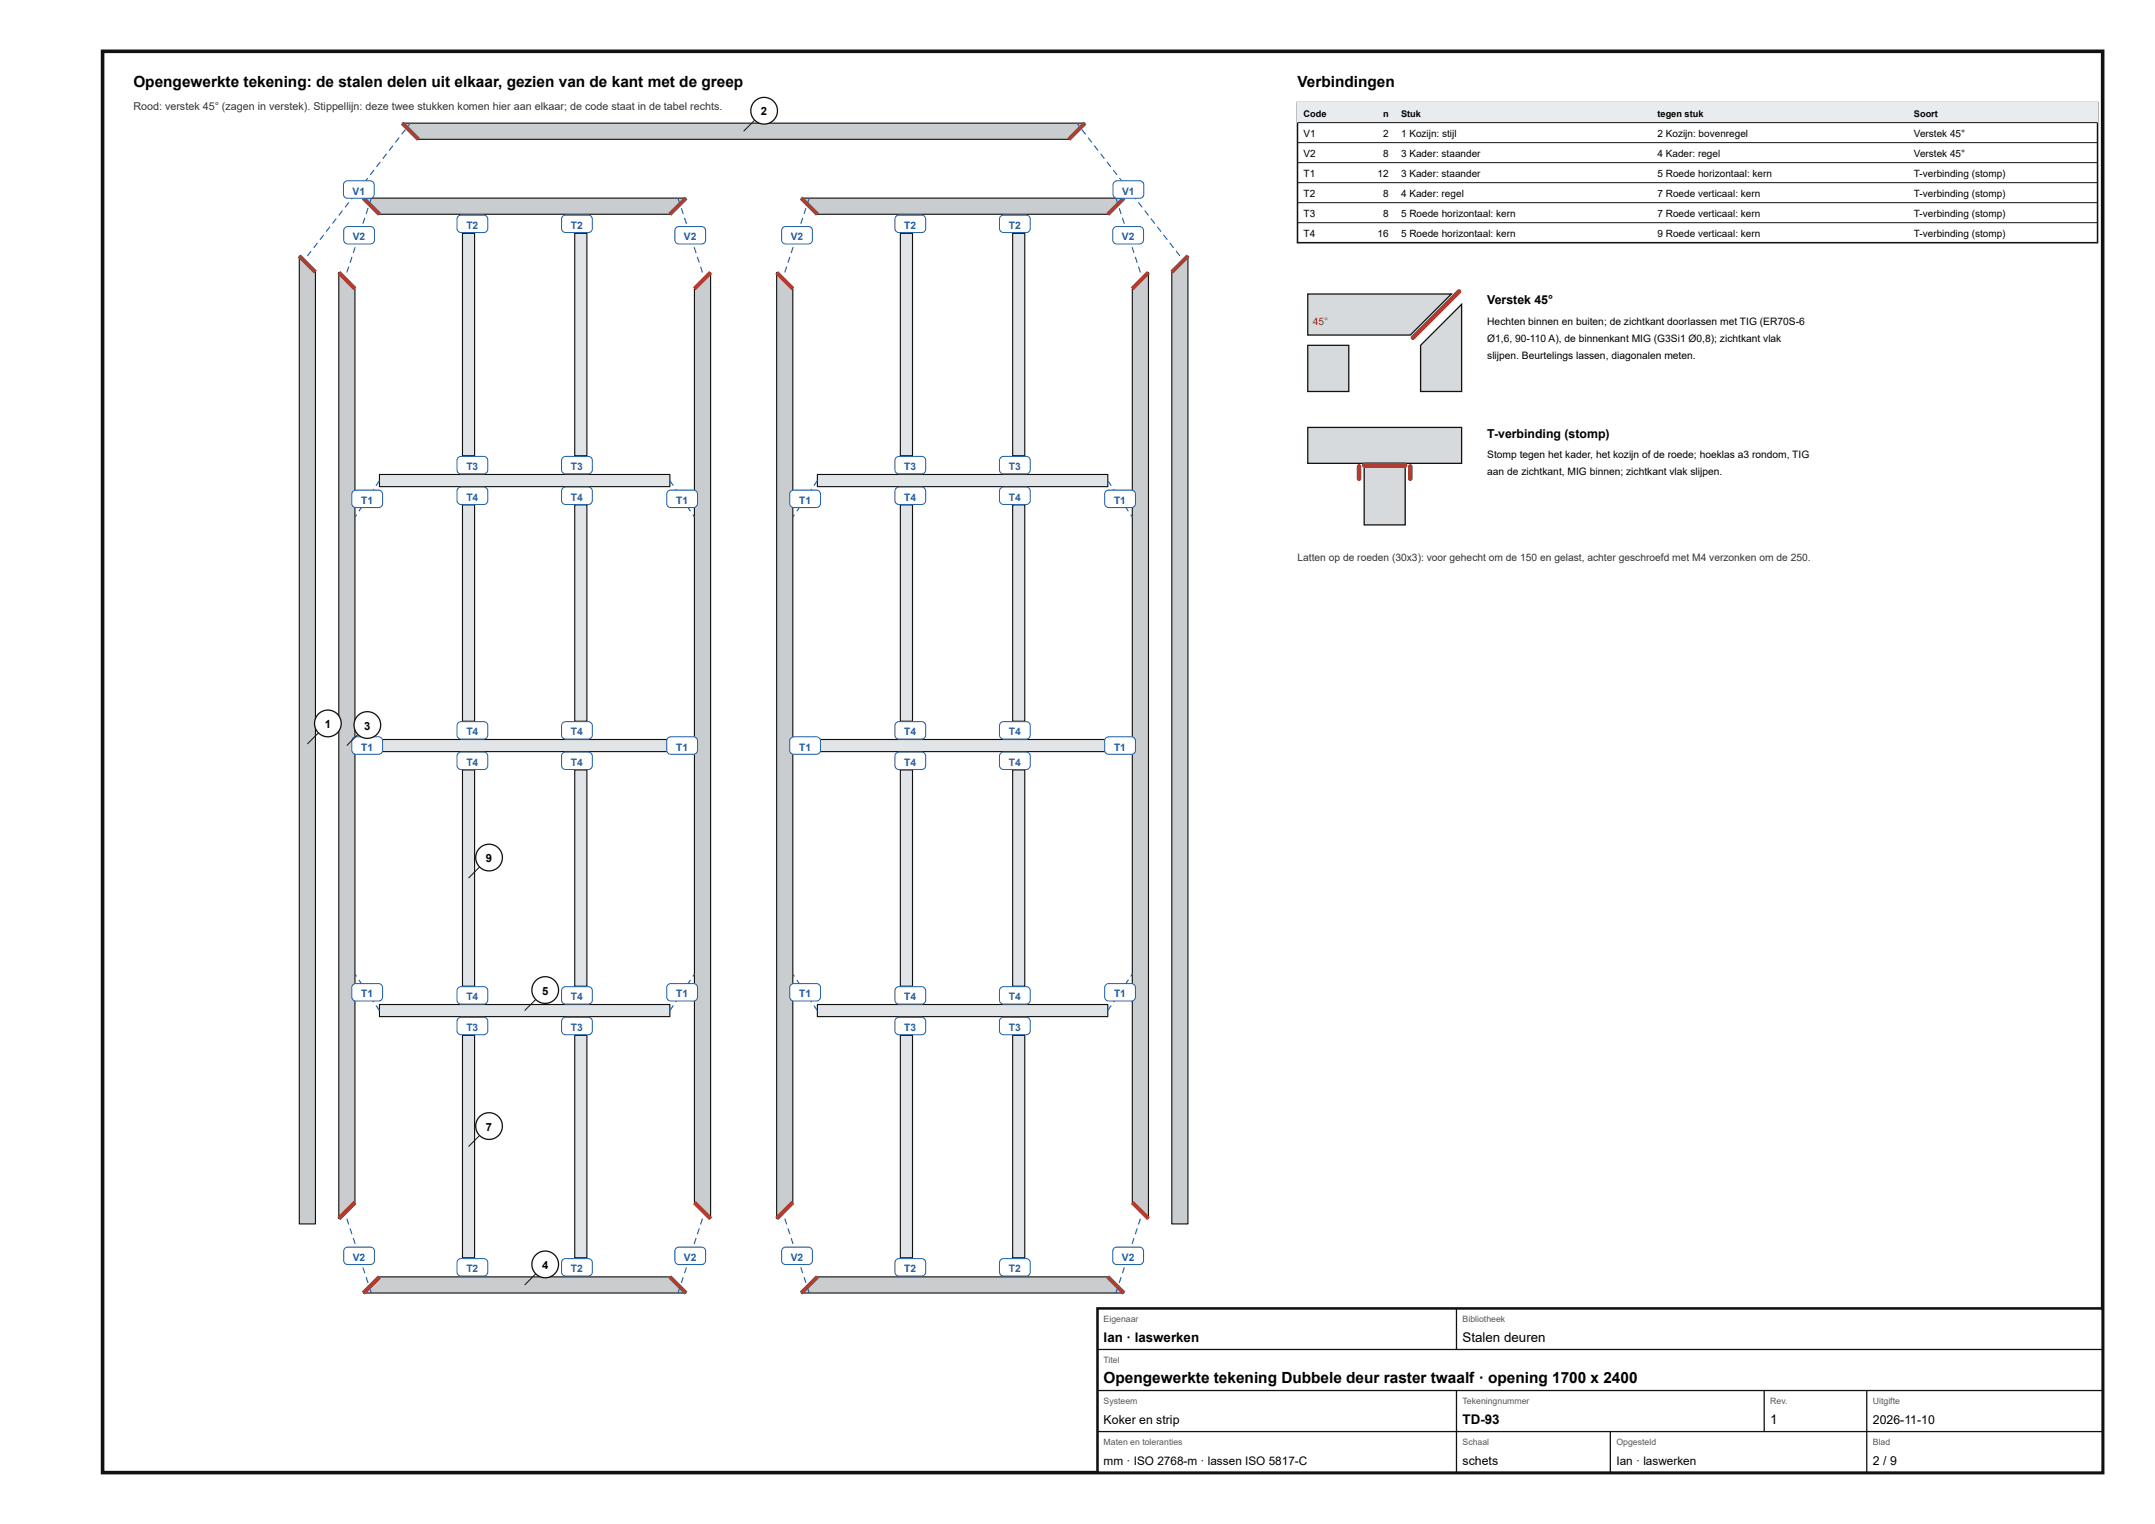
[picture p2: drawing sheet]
<svg xmlns="http://www.w3.org/2000/svg" width="420mm" height="297mm" viewBox="0 0 420 297" stroke-linecap="round" stroke-linejoin="round" font-family="sans-serif">
<path d="M20 10h390v277h-390z" fill="none" stroke="#111" stroke-width=".7" stroke-linecap="butt"/>
<path d="M58.4 49.9l3.1 3.1v185.5h-3.1z" fill="#c9cdd0"/>
<path d="M58.4 49.9l3.1 3.1v185.5h-3.1z" fill="none" stroke="#111" stroke-width=".22"/>
<path d="M58.4 49.9l3.1 3.1" fill="none" stroke="#c0392b" stroke-width=".8" stroke-linecap="butt"/>
<path d="M231.6 49.9v188.6h-3.1v-185.5z" fill="#c9cdd0"/>
<path d="M231.6 49.9v188.6h-3.1v-185.5z" fill="none" stroke="#111" stroke-width=".22"/>
<path d="M231.6 49.9l-3.1 3.1" fill="none" stroke="#c0392b" stroke-width=".8" stroke-linecap="butt"/>
<path d="M78.4 24h133.2l-3.2 3.2h-126.8z" fill="#c9cdd0"/>
<path d="M78.4 24h133.2l-3.2 3.2h-126.8z" fill="none" stroke="#111" stroke-width=".22"/>
<path d="M78.4 24l3.2 3.2M211.6 24l-3.2 3.2" fill="none" stroke="#c0392b" stroke-width=".8" stroke-linecap="butt"/>
<path d="M66.1 53.1l3.1 3.2v178l-3.1 3.2z" fill="#c9cdd0"/>
<path d="M66.1 53.1l3.1 3.2v178l-3.1 3.2z" fill="none" stroke="#111" stroke-width=".22"/>
<path d="M66.1 53.1l3.1 3.2M69.2 234.3l-3.1 3.2" fill="none" stroke="#c0392b" stroke-width=".8" stroke-linecap="butt"/>
<path d="M138.6 53.1v184.4l-3.2-3.2v-178z" fill="#c9cdd0"/>
<path d="M138.6 53.1v184.4l-3.2-3.2v-178z" fill="none" stroke="#111" stroke-width=".22"/>
<path d="M138.6 53.1l-3.2 3.2M135.4 234.3l3.2 3.2" fill="none" stroke="#c0392b" stroke-width=".8" stroke-linecap="butt"/>
<path d="M70.8 252l3.2-3.2h56.6l3.2 3.2z" fill="#c9cdd0"/>
<path d="M70.8 252l3.2-3.2h56.6l3.2 3.2z" fill="none" stroke="#111" stroke-width=".22"/>
<path d="M74 248.8l-3.2 3.2M130.6 248.8l3.2 3.2" fill="none" stroke="#c0392b" stroke-width=".8" stroke-linecap="butt"/>
<path d="M70.8 38.6h63l-3.2 3.2h-56.6z" fill="#c9cdd0"/>
<path d="M70.8 38.6h63l-3.2 3.2h-56.6z" fill="none" stroke="#111" stroke-width=".22"/>
<path d="M70.8 38.6l3.2 3.2M133.8 38.6l-3.2 3.2" fill="none" stroke="#c0392b" stroke-width=".8" stroke-linecap="butt"/>
<path d="M74 195.8h56.6v2.3h-56.6z" fill="#e2e5e7"/>
<path d="M74 195.8h56.6v2.3h-56.6z" fill="none" stroke="#111" stroke-width=".22"/>
<path d="M74 144.1h56.6v2.4h-56.6z" fill="#e2e5e7"/>
<path d="M74 144.1h56.6v2.4h-56.6z" fill="none" stroke="#111" stroke-width=".22"/>
<path d="M74 92.5h56.6v2.3h-56.6z" fill="#e2e5e7"/>
<path d="M74 92.5h56.6v2.3h-56.6z" fill="none" stroke="#111" stroke-width=".22"/>
<path d="M90.2 201.8h2.3v43.3h-2.3z" fill="#e2e5e7"/>
<path d="M90.2 201.8h2.3v43.3h-2.3z" fill="none" stroke="#111" stroke-width=".22"/>
<path d="M112.1 201.8h2.3v43.3h-2.3z" fill="#e2e5e7"/>
<path d="M112.1 201.8h2.3v43.3h-2.3z" fill="none" stroke="#111" stroke-width=".22"/>
<path d="M90.2 150h2.3v42.2h-2.3z" fill="#e2e5e7"/>
<path d="M90.2 150h2.3v42.2h-2.3z" fill="none" stroke="#111" stroke-width=".22"/>
<path d="M112.1 150h2.3v42.2h-2.3z" fill="#e2e5e7"/>
<path d="M112.1 150h2.3v42.2h-2.3z" fill="none" stroke="#111" stroke-width=".22"/>
<path d="M90.2 98.4h2.3v42.2h-2.3z" fill="#e2e5e7"/>
<path d="M90.2 98.4h2.3v42.2h-2.3z" fill="none" stroke="#111" stroke-width=".22"/>
<path d="M112.1 98.4h2.3v42.2h-2.3z" fill="#e2e5e7"/>
<path d="M112.1 98.4h2.3v42.2h-2.3z" fill="none" stroke="#111" stroke-width=".22"/>
<path d="M90.2 45.5h2.3v43.3h-2.3z" fill="#e2e5e7"/>
<path d="M90.2 45.5h2.3v43.3h-2.3z" fill="none" stroke="#111" stroke-width=".22"/>
<path d="M112.1 45.5h2.3v43.3h-2.3z" fill="#e2e5e7"/>
<path d="M112.1 45.5h2.3v43.3h-2.3z" fill="none" stroke="#111" stroke-width=".22"/>
<path d="M151.4 53.1l3.2 3.2v178l-3.2 3.2z" fill="#c9cdd0"/>
<path d="M151.4 53.1l3.2 3.2v178l-3.2 3.2z" fill="none" stroke="#111" stroke-width=".22"/>
<path d="M151.4 53.1l3.2 3.2M154.6 234.3l-3.2 3.2" fill="none" stroke="#c0392b" stroke-width=".8" stroke-linecap="butt"/>
<path d="M223.9 53.1v184.4l-3.1-3.2v-178z" fill="#c9cdd0"/>
<path d="M223.9 53.1v184.4l-3.1-3.2v-178z" fill="none" stroke="#111" stroke-width=".22"/>
<path d="M223.9 53.1l-3.1 3.2M220.8 234.3l3.1 3.2" fill="none" stroke="#c0392b" stroke-width=".8" stroke-linecap="butt"/>
<path d="M156.2 252l3.2-3.2h56.6l3.2 3.2z" fill="#c9cdd0"/>
<path d="M156.2 252l3.2-3.2h56.6l3.2 3.2z" fill="none" stroke="#111" stroke-width=".22"/>
<path d="M159.4 248.8l-3.2 3.2M216 248.8l3.2 3.2" fill="none" stroke="#c0392b" stroke-width=".8" stroke-linecap="butt"/>
<path d="M156.2 38.6h63l-3.2 3.2h-56.6z" fill="#c9cdd0"/>
<path d="M156.2 38.6h63l-3.2 3.2h-56.6z" fill="none" stroke="#111" stroke-width=".22"/>
<path d="M156.2 38.6l3.2 3.2M219.2 38.6l-3.2 3.2" fill="none" stroke="#c0392b" stroke-width=".8" stroke-linecap="butt"/>
<path d="M159.4 195.8h56.6v2.3h-56.6z" fill="#e2e5e7"/>
<path d="M159.4 195.8h56.6v2.3h-56.6z" fill="none" stroke="#111" stroke-width=".22"/>
<path d="M159.4 144.1h56.6v2.4h-56.6z" fill="#e2e5e7"/>
<path d="M159.4 144.1h56.6v2.4h-56.6z" fill="none" stroke="#111" stroke-width=".22"/>
<path d="M159.4 92.5h56.6v2.3h-56.6z" fill="#e2e5e7"/>
<path d="M159.4 92.5h56.6v2.3h-56.6z" fill="none" stroke="#111" stroke-width=".22"/>
<path d="M175.6 201.8h2.3v43.3h-2.3z" fill="#e2e5e7"/>
<path d="M175.6 201.8h2.3v43.3h-2.3z" fill="none" stroke="#111" stroke-width=".22"/>
<path d="M197.5 201.8h2.3v43.3h-2.3z" fill="#e2e5e7"/>
<path d="M197.5 201.8h2.3v43.3h-2.3z" fill="none" stroke="#111" stroke-width=".22"/>
<path d="M175.6 150h2.3v42.2h-2.3z" fill="#e2e5e7"/>
<path d="M175.6 150h2.3v42.2h-2.3z" fill="none" stroke="#111" stroke-width=".22"/>
<path d="M197.5 150h2.3v42.2h-2.3z" fill="#e2e5e7"/>
<path d="M197.5 150h2.3v42.2h-2.3z" fill="none" stroke="#111" stroke-width=".22"/>
<path d="M175.6 98.4h2.3v42.2h-2.3z" fill="#e2e5e7"/>
<path d="M175.6 98.4h2.3v42.2h-2.3z" fill="none" stroke="#111" stroke-width=".22"/>
<path d="M197.5 98.4h2.3v42.2h-2.3z" fill="#e2e5e7"/>
<path d="M197.5 98.4h2.3v42.2h-2.3z" fill="none" stroke="#111" stroke-width=".22"/>
<path d="M175.6 45.5h2.3v43.3h-2.3z" fill="#e2e5e7"/>
<path d="M175.6 45.5h2.3v43.3h-2.3z" fill="none" stroke="#111" stroke-width=".22"/>
<path d="M197.5 45.5h2.3v43.3h-2.3z" fill="#e2e5e7"/>
<path d="M197.5 45.5h2.3v43.3h-2.3z" fill="none" stroke="#111" stroke-width=".22"/>
<path d="M60.6 48.9l.2 .1-.8 .9-.2-.1zM61.8 47.3l.2 .1-.8 1-.1-.2zM63 45.7l.2 .1-.7 1-.2-.1zM64.3 44.1l.1 .2-.7 .9-.2-.1zM65.5 42.5l.2 .2-.8 .9-.2-.1zM66.7 41l.2 .1-.8 .9-.1-.1zM67.9 39.4l.2 .1-.7 1-.2-.2zM69.2 37.8l.1 .1-.7 1-.2-.1zM70.4 36.2l.2 .2-.8 .9-.1-.1zM71.6 34.6l.2 .2-.7 .9-.2-.1zM72.8 33.1l.2 .1-.7 .9-.2-.1zM74.1 31.5l.1 .1-.7 1-.2-.2zM75.3 29.9l.2 .1-.8 1-.1-.1zM76.5 28.3l.2 .2-.7 .9-.2-.1zM77.7 26.7l.2 .2-.7 .9-.2-.1zM79 25.2l.1 .1-.7 .9-.2-.1zM79.9 23.9l.2 .2-.5 .6-.1-.2z" fill="#1f5fa8"/>
<path d="M67.2 35.5l.6-.3h4.4a.8 .8 0 0 1 .8 .8v1.8a.8 .8 0 0 1-.8 .8h-4.4a.8 .8 0 0 1-.8-.8v-1.9z" fill="#fff"/>
<path d="M67.2 35.5l.6-.3h4.4a.8 .8 0 0 1 .8 .8v1.8a.8 .8 0 0 1-.8 .8h-4.4a.8 .8 0 0 1-.8-.8v-1.9z" fill="none" stroke="#1f5fa8" stroke-width=".2"/>
<path d="M229.2 49l.2-.1 .8 .9-.2 .1zM228 47.4l.2-.1 .7 .9-.1 .2zM226.8 45.8l.2-.1 .7 1-.2 .1zM225.6 44.3l.1-.2 .8 1-.2 .1zM224.3 42.7l.2-.2 .7 1-.1 .1zM223.1 41.1l.2-.1 .7 .9-.2 .1zM221.9 39.5l.2-.1 .7 .9-.2 .2zM220.7 37.9l.1-.1 .8 1-.2 .1zM219.4 36.4l.2-.2 .7 1-.1 .1zM218.2 34.8l.2-.2 .7 1-.2 .1zM217 33.2l.2-.1 .7 .9-.2 .1zM215.8 31.6l.1-.1 .8 .9-.2 .2zM214.5 30l.2-.1 .7 1-.1 .1zM213.3 28.5l.2-.2 .7 1-.2 .1zM212.1 26.9l.1-.2 .8 1-.2 .1zM210.8 25.3l.2-.1 .8 .9-.2 .1zM209.9 24.1l.2-.2 .4 .6-.1 .2z" fill="#1f5fa8"/>
<path d="M217.3 35.5l.5-.3h4.4a.8 .8 0 0 1 .8 .8v1.8a.8 .8 0 0 1-.8 .8h-4.4a.8 .8 0 0 1-.8-.8v-1.9z" fill="#fff"/>
<path d="M217.3 35.5l.5-.3h4.4a.8 .8 0 0 1 .8 .8v1.8a.8 .8 0 0 1-.8 .8h-4.4a.8 .8 0 0 1-.8-.8v-1.9z" fill="none" stroke="#1f5fa8" stroke-width=".2"/>
<path d="M67.5 237.5h.2l.4 1.1-.2 .1zM68.2 239.4h.2l.3 1.1-.2 .1zM68.8 241.3h.2l.4 1.1-.2 .1zM69.4 243.2h.2l.4 1.1-.2 .1zM70 245.1h.2l.4 1.1-.2 .1zM70.7 247h.2l.3 1.1-.2 .1zM71.3 248.9h.2l.4 1.1-.2 .1zM71.9 250.8h.2l.4 1.1-.2 .1z" fill="#1f5fa8"/>
<path d="M67.3 243.3l.5-.3h4.4a.8 .8 0 0 1 .8 .8v1.8a.8 .8 0 0 1-.8 .8h-4.4a.8 .8 0 0 1-.8-.8v-1.9z" fill="#fff"/>
<path d="M67.3 243.3l.5-.3h4.4a.8 .8 0 0 1 .8 .8v1.8a.8 .8 0 0 1-.8 .8h-4.4a.8 .8 0 0 1-.8-.8v-1.9z" fill="none" stroke="#1f5fa8" stroke-width=".2"/>
<path d="M67.9 51.9l.2 .1-.4 1.1h-.2zM68.5 50l.2 .1-.3 1.1h-.2zM69.2 48.1l.2 .1-.4 1.1h-.2zM69.8 46.2l.2 .1-.4 1.1h-.2zM70.4 44.3l.2 .1-.4 1.1h-.2zM71 42.4l.2 .1-.3 1.1h-.2zM71.7 40.5l.2 .1-.4 1.1h-.2zM72.3 38.6l.2 .1-.4 1.1h-.2z" fill="#1f5fa8"/>
<path d="M67.3 44.4l.5-.2h4.4a.8 .8 0 0 1 .8 .8v1.8a.8 .8 0 0 1-.8 .8h-4.4a.8 .8 0 0 1-.8-.8v-2z" fill="#fff"/>
<path d="M67.3 44.4l.5-.2h4.4a.8 .8 0 0 1 .8 .8v1.8a.8 .8 0 0 1-.8 .8h-4.4a.8 .8 0 0 1-.8-.8v-2z" fill="none" stroke="#1f5fa8" stroke-width=".2"/>
<path d="M136.9 237.5h.2l-.4 1.2-.2-.1zM136.2 239.4h.3l-.4 1.2-.2-.1zM135.6 241.3h.2l-.3 1.2-.3-.1zM135 243.2h.2l-.4 1.2-.2-.1zM134.4 245.1h.2l-.4 1.2-.2-.1zM133.7 247h.3l-.4 1.2-.2-.1zM133.1 248.9h.2l-.3 1.2-.3-.1zM132.5 250.8h.2l-.4 1.2-.2-.1z" fill="#1f5fa8"/>
<path d="M131.8 243.3l.6-.3h4.4a.8 .8 0 0 1 .8 .8v1.8a.8 .8 0 0 1-.8 .8h-4.4a.8 .8 0 0 1-.8-.8v-1.9z" fill="#fff"/>
<path d="M131.8 243.3l.6-.3h4.4a.8 .8 0 0 1 .8 .8v1.8a.8 .8 0 0 1-.8 .8h-4.4a.8 .8 0 0 1-.8-.8v-1.9z" fill="none" stroke="#1f5fa8" stroke-width=".2"/>
<path d="M136.5 52l.2-.1 .4 1.2h-.2zM135.9 50.1l.2-.1 .4 1.2h-.3zM135.2 48.2l.3-.1 .3 1.2h-.2zM134.6 46.3l.2-.1 .4 1.2h-.2zM134 44.4l.2-.1 .4 1.2h-.2zM133.4 42.5l.2-.1 .4 1.2h-.3zM132.7 40.6l.2-.1 .4 1.2h-.2zM132.1 38.7l.2-.1 .4 1.2h-.2z" fill="#1f5fa8"/>
<path d="M131.8 44.4l.6-.2h4.4a.8 .8 0 0 1 .8 .8v1.8a.8 .8 0 0 1-.8 .8h-4.4a.8 .8 0 0 1-.8-.8v-2z" fill="#fff"/>
<path d="M131.8 44.4l.6-.2h4.4a.8 .8 0 0 1 .8 .8v1.8a.8 .8 0 0 1-.8 .8h-4.4a.8 .8 0 0 1-.8-.8v-2z" fill="none" stroke="#1f5fa8" stroke-width=".2"/>
<path d="M73.2 196l.2-.1 .7 1-.2 .1zM72.1 194.4l.2-.2 .7 1-.2 .1zM71 192.7l.2-.1 .7 1-.2 .1zM69.9 191l.2-.1 .6 1-.1 .1zM69.1 189.9l.2-.1 .3 .4-.2 .2z" fill="#1f5fa8"/>
<path d="M68.8 191.9l.6-.2h4.4a.8 .8 0 0 1 .8 .8v1.8a.8 .8 0 0 1-.8 .8h-4.4a.8 .8 0 0 1-.8-.8v-2z" fill="#fff"/>
<path d="M68.8 191.9l.6-.2h4.4a.8 .8 0 0 1 .8 .8v1.8a.8 .8 0 0 1-.8 .8h-4.4a.8 .8 0 0 1-.8-.8v-2z" fill="none" stroke="#1f5fa8" stroke-width=".2"/>
<path d="M131.2 195.9l.2 .1-.7 1-.2-.1zM132.3 194.2l.2 .2-.7 1-.2-.2zM133.4 192.6l.2 .1-.7 1-.1-.1zM134.5 190.9l.2 .1-.6 1-.2-.1zM135.3 189.8l.2 .1-.3 .5-.2-.1z" fill="#1f5fa8"/>
<path d="M130.2 191.9l.6-.2h4.4a.8 .8 0 0 1 .8 .8v1.8a.8 .8 0 0 1-.8 .8h-4.4a.8 .8 0 0 1-.8-.8v-2z" fill="#fff"/>
<path d="M130.2 191.9l.6-.2h4.4a.8 .8 0 0 1 .8 .8v1.8a.8 .8 0 0 1-.8 .8h-4.4a.8 .8 0 0 1-.8-.8v-2z" fill="none" stroke="#1f5fa8" stroke-width=".2"/>
<path d="M72.8 145.2h1.2v.2h-1.2zM70.8 145.2h1.2v.2h-1.2zM69.2 145.2h.8v.2h-.8z" fill="#1f5fa8"/>
<path d="M68.8 143.8l.6-.2h4.4a.8 .8 0 0 1 .8 .8v1.8a.8 .8 0 0 1-.8 .8h-4.4a.8 .8 0 0 1-.8-.8v-2z" fill="#fff"/>
<path d="M68.8 143.8l.6-.2h4.4a.8 .8 0 0 1 .8 .8v1.8a.8 .8 0 0 1-.8 .8h-4.4a.8 .8 0 0 1-.8-.8v-2z" fill="none" stroke="#1f5fa8" stroke-width=".2"/>
<path d="M130.6 145.2h1.2v.2h-1.2zM132.6 145.2h1.2v.2h-1.2zM134.6 145.2h.8v.2h-.8z" fill="#1f5fa8"/>
<path d="M130.2 143.8l.6-.2h4.4a.8 .8 0 0 1 .8 .8v1.8a.8 .8 0 0 1-.8 .8h-4.4a.8 .8 0 0 1-.8-.8v-2z" fill="#fff"/>
<path d="M130.2 143.8l.6-.2h4.4a.8 .8 0 0 1 .8 .8v1.8a.8 .8 0 0 1-.8 .8h-4.4a.8 .8 0 0 1-.8-.8v-2z" fill="none" stroke="#1f5fa8" stroke-width=".2"/>
<path d="M73.9 93.6l.2 .1-.7 1-.2-.1zM72.8 95.3l.2 .1-.7 1-.2-.1zM71.7 96.9l.2 .1-.7 1-.2-.1zM70.6 98.6l.1 .1-.6 1-.2-.1zM69.4 100.2l.2 .2-.3 .4-.2-.1z" fill="#1f5fa8"/>
<path d="M68.8 95.8l.6-.3h4.4a.8 .8 0 0 1 .8 .8v1.8a.8 .8 0 0 1-.8 .8h-4.4a.8 .8 0 0 1-.8-.8v-1.9z" fill="#fff"/>
<path d="M68.8 95.8l.6-.3h4.4a.8 .8 0 0 1 .8 .8v1.8a.8 .8 0 0 1-.8 .8h-4.4a.8 .8 0 0 1-.8-.8v-1.9z" fill="none" stroke="#1f5fa8" stroke-width=".2"/>
<path d="M130.5 93.7l.2-.1 .7 1-.2 .1zM131.6 95.4l.2-.1 .7 1-.2 .1zM132.8 97l.1-.1 .7 1-.2 .1zM133.9 98.7l.2-.1 .6 1-.2 .1zM135 100.4l.2-.2 .3 .5-.2 .1z" fill="#1f5fa8"/>
<path d="M130.2 95.8l.6-.3h4.4a.8 .8 0 0 1 .8 .8v1.8a.8 .8 0 0 1-.8 .8h-4.4a.8 .8 0 0 1-.8-.8v-1.9z" fill="#fff"/>
<path d="M130.2 95.8l.6-.3h4.4a.8 .8 0 0 1 .8 .8v1.8a.8 .8 0 0 1-.8 .8h-4.4a.8 .8 0 0 1-.8-.8v-1.9z" fill="none" stroke="#1f5fa8" stroke-width=".2"/>
<path d="M91.3 245.2l.2-.1 .4 1.1-.2 .1zM92 247l.2-.1 .5 1.2h-.2zM92.8 248.9l.2-.1z" fill="#1f5fa8"/>
<path d="M89.3 245.5l.6-.2h4.4a.8 .8 0 0 1 .8 .8v1.8a.8 .8 0 0 1-.8 .8h-4.4a.8 .8 0 0 1-.8-.8v-2z" fill="#fff"/>
<path d="M89.3 245.5l.6-.2h4.4a.8 .8 0 0 1 .8 .8v1.8a.8 .8 0 0 1-.8 .8h-4.4a.8 .8 0 0 1-.8-.8v-2z" fill="none" stroke="#1f5fa8" stroke-width=".2"/>
<path d="M91.7 200.6l.2 .1-.4 1.1-.2-.1zM92.5 198.8l.2 .1-.5 1.1-.2-.1z" fill="#1f5fa8"/>
<path d="M89.3 198.5l.6-.2h4.4a.8 .8 0 0 1 .8 .8v1.8a.8 .8 0 0 1-.8 .8h-4.4a.8 .8 0 0 1-.8-.8v-2z" fill="#fff"/>
<path d="M89.3 198.5l.6-.2h4.4a.8 .8 0 0 1 .8 .8v1.8a.8 .8 0 0 1-.8 .8h-4.4a.8 .8 0 0 1-.8-.8v-2z" fill="none" stroke="#1f5fa8" stroke-width=".2"/>
<path d="M113.2 245.1l.2 .1-.5 1.1-.2-.1zM112.4 246.9l.2 .1-.4 1.1-.3-.1zM111.6 248.8l.2 .1z" fill="#1f5fa8"/>
<path d="M109.7 245.5l.6-.2h4.4a.8 .8 0 0 1 .8 .8v1.8a.8 .8 0 0 1-.8 .8h-4.4a.8 .8 0 0 1-.8-.8v-2z" fill="#fff"/>
<path d="M109.7 245.5l.6-.2h4.4a.8 .8 0 0 1 .8 .8v1.8a.8 .8 0 0 1-.8 .8h-4.4a.8 .8 0 0 1-.8-.8v-2z" fill="none" stroke="#1f5fa8" stroke-width=".2"/>
<path d="M112.7 200.7l.2-.1 .5 1.1-.2 .1zM111.9 198.9l.2-.1 .5 1.1-.2 .1z" fill="#1f5fa8"/>
<path d="M109.7 198.5l.6-.2h4.4a.8 .8 0 0 1 .8 .8v1.8a.8 .8 0 0 1-.8 .8h-4.4a.8 .8 0 0 1-.8-.8v-2z" fill="#fff"/>
<path d="M109.7 198.5l.6-.2h4.4a.8 .8 0 0 1 .8 .8v1.8a.8 .8 0 0 1-.8 .8h-4.4a.8 .8 0 0 1-.8-.8v-2z" fill="none" stroke="#1f5fa8" stroke-width=".2"/>
<path d="M91.3 192.3l.2-.1 .4 1.1-.2 .1zM92 194.1l.2-.1 .5 1.1-.2 .1z" fill="#1f5fa8"/>
<path d="M89.3 192.5l.6-.2h4.4a.8 .8 0 0 1 .8 .8v1.8a.8 .8 0 0 1-.8 .8h-4.4a.8 .8 0 0 1-.8-.8v-2z" fill="#fff"/>
<path d="M89.3 192.5l.6-.2h4.4a.8 .8 0 0 1 .8 .8v1.8a.8 .8 0 0 1-.8 .8h-4.4a.8 .8 0 0 1-.8-.8v-2z" fill="none" stroke="#1f5fa8" stroke-width=".2"/>
<path d="M91.7 148.9l.2 .1-.4 1.1-.2-.1zM92.5 147.1h.2l-.5 1.2-.2-.1z" fill="#1f5fa8"/>
<path d="M89.3 146.8l.6-.2h4.4a.8 .8 0 0 1 .8 .8v1.8a.8 .8 0 0 1-.8 .8h-4.4a.8 .8 0 0 1-.8-.8v-2z" fill="#fff"/>
<path d="M89.3 146.8l.6-.2h4.4a.8 .8 0 0 1 .8 .8v1.8a.8 .8 0 0 1-.8 .8h-4.4a.8 .8 0 0 1-.8-.8v-2z" fill="none" stroke="#1f5fa8" stroke-width=".2"/>
<path d="M113.2 192.2l.2 .1-.5 1.1-.2-.1zM112.4 194l.2 .1-.5 1.1-.2-.1z" fill="#1f5fa8"/>
<path d="M109.7 192.5l.6-.2h4.4a.8 .8 0 0 1 .8 .8v1.8a.8 .8 0 0 1-.8 .8h-4.4a.8 .8 0 0 1-.8-.8v-2z" fill="#fff"/>
<path d="M109.7 192.5l.6-.2h4.4a.8 .8 0 0 1 .8 .8v1.8a.8 .8 0 0 1-.8 .8h-4.4a.8 .8 0 0 1-.8-.8v-2z" fill="none" stroke="#1f5fa8" stroke-width=".2"/>
<path d="M112.7 149l.2-.1 .5 1.1-.2 .1zM111.9 147.1h.2l.5 1.1-.2 .1z" fill="#1f5fa8"/>
<path d="M109.7 146.8l.6-.2h4.4a.8 .8 0 0 1 .8 .8v1.8a.8 .8 0 0 1-.8 .8h-4.4a.8 .8 0 0 1-.8-.8v-2z" fill="#fff"/>
<path d="M109.7 146.8l.6-.2h4.4a.8 .8 0 0 1 .8 .8v1.8a.8 .8 0 0 1-.8 .8h-4.4a.8 .8 0 0 1-.8-.8v-2z" fill="none" stroke="#1f5fa8" stroke-width=".2"/>
<path d="M91.3 140.6l.2-.1 .4 1.1-.2 .1zM92 142.4h.2l.5 1.1h-.2z" fill="#1f5fa8"/>
<path d="M89.3 140.9l.6-.3h4.4a.8 .8 0 0 1 .8 .8v1.8a.8 .8 0 0 1-.8 .8h-4.4a.8 .8 0 0 1-.8-.8v-1.9z" fill="#fff"/>
<path d="M89.3 140.9l.6-.3h4.4a.8 .8 0 0 1 .8 .8v1.8a.8 .8 0 0 1-.8 .8h-4.4a.8 .8 0 0 1-.8-.8v-1.9z" fill="none" stroke="#1f5fa8" stroke-width=".2"/>
<path d="M91.7 97.3h.2l-.4 1.1h-.2zM92.5 95.4l.2 .1-.5 1.1-.2-.1z" fill="#1f5fa8"/>
<path d="M89.3 95.2l.6-.3h4.4a.8 .8 0 0 1 .8 .8v1.8a.8 .8 0 0 1-.8 .8h-4.4a.8 .8 0 0 1-.8-.8v-1.9z" fill="#fff"/>
<path d="M89.3 95.2l.6-.3h4.4a.8 .8 0 0 1 .8 .8v1.8a.8 .8 0 0 1-.8 .8h-4.4a.8 .8 0 0 1-.8-.8v-1.9z" fill="none" stroke="#1f5fa8" stroke-width=".2"/>
<path d="M113.2 140.5l.2 .1-.5 1.1-.2-.1zM112.4 142.4h.2l-.5 1.1h-.2z" fill="#1f5fa8"/>
<path d="M109.7 140.9l.6-.3h4.4a.8 .8 0 0 1 .8 .8v1.8a.8 .8 0 0 1-.8 .8h-4.4a.8 .8 0 0 1-.8-.8v-1.9z" fill="#fff"/>
<path d="M109.7 140.9l.6-.3h4.4a.8 .8 0 0 1 .8 .8v1.8a.8 .8 0 0 1-.8 .8h-4.4a.8 .8 0 0 1-.8-.8v-1.9z" fill="none" stroke="#1f5fa8" stroke-width=".2"/>
<path d="M112.7 97.3h.2l.5 1.1h-.2zM111.9 95.5l.2-.1 .5 1.1-.2 .1z" fill="#1f5fa8"/>
<path d="M109.7 95.2l.6-.3h4.4a.8 .8 0 0 1 .8 .8v1.8a.8 .8 0 0 1-.8 .8h-4.4a.8 .8 0 0 1-.8-.8v-1.9z" fill="#fff"/>
<path d="M109.7 95.2l.6-.3h4.4a.8 .8 0 0 1 .8 .8v1.8a.8 .8 0 0 1-.8 .8h-4.4a.8 .8 0 0 1-.8-.8v-1.9z" fill="none" stroke="#1f5fa8" stroke-width=".2"/>
<path d="M91.3 88.9l.2-.1 .4 1.1-.2 .1zM92 90.7l.2-.1 .5 1.1-.2 .1z" fill="#1f5fa8"/>
<path d="M89.3 89.2l.6-.3h4.4a.8 .8 0 0 1 .8 .8v1.8a.8 .8 0 0 1-.8 .8h-4.4a.8 .8 0 0 1-.8-.8v-1.9z" fill="#fff"/>
<path d="M89.3 89.2l.6-.3h4.4a.8 .8 0 0 1 .8 .8v1.8a.8 .8 0 0 1-.8 .8h-4.4a.8 .8 0 0 1-.8-.8v-1.9z" fill="none" stroke="#1f5fa8" stroke-width=".2"/>
<path d="M91.7 44.3l.2 .1-.4 1.1-.2-.1zM92.5 42.5l.2 .1-.5 1.1-.2-.1zM92.8 41.7l.2 .1z" fill="#1f5fa8"/>
<path d="M89.3 42.2l.6-.3h4.4a.8 .8 0 0 1 .8 .8v1.8a.8 .8 0 0 1-.8 .8h-4.4a.8 .8 0 0 1-.8-.8v-1.9z" fill="#fff"/>
<path d="M89.3 42.2l.6-.3h4.4a.8 .8 0 0 1 .8 .8v1.8a.8 .8 0 0 1-.8 .8h-4.4a.8 .8 0 0 1-.8-.8v-1.9z" fill="none" stroke="#1f5fa8" stroke-width=".2"/>
<path d="M113.2 88.8l.2 .1-.5 1.1-.2-.1zM112.4 90.6l.2 .1-.5 1.1-.2-.1z" fill="#1f5fa8"/>
<path d="M109.7 89.2l.6-.3h4.4a.8 .8 0 0 1 .8 .8v1.8a.8 .8 0 0 1-.8 .8h-4.4a.8 .8 0 0 1-.8-.8v-1.9z" fill="#fff"/>
<path d="M109.7 89.2l.6-.3h4.4a.8 .8 0 0 1 .8 .8v1.8a.8 .8 0 0 1-.8 .8h-4.4a.8 .8 0 0 1-.8-.8v-1.9z" fill="none" stroke="#1f5fa8" stroke-width=".2"/>
<path d="M112.7 44.4l.2-.1 .5 1.1-.2 .1zM111.9 42.6l.3-.1 .4 1.1-.2 .1zM111.6 41.8l.2-.1z" fill="#1f5fa8"/>
<path d="M109.7 42.2l.6-.3h4.4a.8 .8 0 0 1 .8 .8v1.8a.8 .8 0 0 1-.8 .8h-4.4a.8 .8 0 0 1-.8-.8v-1.9z" fill="#fff"/>
<path d="M109.7 42.2l.6-.3h4.4a.8 .8 0 0 1 .8 .8v1.8a.8 .8 0 0 1-.8 .8h-4.4a.8 .8 0 0 1-.8-.8v-1.9z" fill="none" stroke="#1f5fa8" stroke-width=".2"/>
<path d="M152.9 237.5h.2l.4 1.1-.2 .1zM153.5 239.4h.2l.4 1.1-.2 .1zM154.2 241.3h.2l.4 1.1-.3 .1zM154.8 243.2h.2l.4 1.1-.2 .1zM155.4 245.1h.2l.4 1.1-.2 .1zM156 247h.3l.3 1.1-.2 .1zM156.7 248.9h.2l.4 1.1-.3 .1zM157.3 250.8h.2l.4 1.1-.2 .1z" fill="#1f5fa8"/>
<path d="M152.6 243.3l.6-.3h4.4a.8 .8 0 0 1 .8 .8v1.8a.8 .8 0 0 1-.8 .8h-4.4a.8 .8 0 0 1-.8-.8v-1.9z" fill="#fff"/>
<path d="M152.6 243.3l.6-.3h4.4a.8 .8 0 0 1 .8 .8v1.8a.8 .8 0 0 1-.8 .8h-4.4a.8 .8 0 0 1-.8-.8v-1.9z" fill="none" stroke="#1f5fa8" stroke-width=".2"/>
<path d="M153.3 51.9l.2 .1-.4 1.1h-.2zM153.9 50l.2 .1-.4 1.1h-.2zM154.5 48.1l.3 .1-.4 1.1h-.2zM155.2 46.2l.2 .1-.4 1.1h-.2zM155.8 44.3l.2 .1-.4 1.1h-.2zM156.4 42.4l.2 .1-.3 1.1h-.3zM157 40.5l.3 .1-.4 1.1h-.2zM157.7 38.6l.2 .1-.4 1.1h-.2z" fill="#1f5fa8"/>
<path d="M152.6 44.4l.6-.2h4.4a.8 .8 0 0 1 .8 .8v1.8a.8 .8 0 0 1-.8 .8h-4.4a.8 .8 0 0 1-.8-.8v-2z" fill="#fff"/>
<path d="M152.6 44.4l.6-.2h4.4a.8 .8 0 0 1 .8 .8v1.8a.8 .8 0 0 1-.8 .8h-4.4a.8 .8 0 0 1-.8-.8v-2z" fill="none" stroke="#1f5fa8" stroke-width=".2"/>
<path d="M222.3 237.5h.2l-.4 1.2-.2-.1zM221.6 239.4h.2l-.3 1.2-.2-.1zM221 241.3h.2l-.4 1.2-.2-.1zM220.4 243.2h.2l-.4 1.2-.2-.1zM219.8 245.1h.2l-.4 1.2-.2-.1zM219.1 247h.2l-.3 1.2-.2-.1zM218.5 248.9h.2l-.4 1.2-.2-.1zM217.9 250.8h.2l-.4 1.2-.2-.1z" fill="#1f5fa8"/>
<path d="M217.2 243.3l.6-.3h4.4a.8 .8 0 0 1 .8 .8v1.8a.8 .8 0 0 1-.8 .8h-4.4a.8 .8 0 0 1-.8-.8v-1.9z" fill="#fff"/>
<path d="M217.2 243.3l.6-.3h4.4a.8 .8 0 0 1 .8 .8v1.8a.8 .8 0 0 1-.8 .8h-4.4a.8 .8 0 0 1-.8-.8v-1.9z" fill="none" stroke="#1f5fa8" stroke-width=".2"/>
<path d="M221.9 52l.2-.1 .4 1.2h-.2zM221.3 50.1l.2-.1 .3 1.2h-.2zM220.6 48.2l.2-.1 .4 1.2h-.2zM220 46.3l.2-.1 .4 1.2h-.2zM219.4 44.4l.2-.1 .4 1.2h-.2zM218.8 42.5l.2-.1 .3 1.2h-.2zM218.1 40.6l.2-.1 .4 1.2h-.2zM217.5 38.7l.2-.1 .4 1.2h-.2z" fill="#1f5fa8"/>
<path d="M217.2 44.4l.6-.2h4.4a.8 .8 0 0 1 .8 .8v1.8a.8 .8 0 0 1-.8 .8h-4.4a.8 .8 0 0 1-.8-.8v-2z" fill="#fff"/>
<path d="M217.2 44.4l.6-.2h4.4a.8 .8 0 0 1 .8 .8v1.8a.8 .8 0 0 1-.8 .8h-4.4a.8 .8 0 0 1-.8-.8v-2z" fill="none" stroke="#1f5fa8" stroke-width=".2"/>
<path d="M158.6 196l.2-.1 .7 1-.2 .1zM157.5 194.4l.2-.2 .7 1-.2 .2zM156.4 192.7l.2-.1 .6 1-.1 .1zM155.3 191l.2-.1 .6 1-.2 .1zM154.5 189.9l.2-.1 .3 .5-.2 .1z" fill="#1f5fa8"/>
<path d="M154.2 191.9l.6-.2h4.4a.8 .8 0 0 1 .8 .8v1.8a.8 .8 0 0 1-.8 .8h-4.4a.8 .8 0 0 1-.8-.8v-2z" fill="#fff"/>
<path d="M154.2 191.9l.6-.2h4.4a.8 .8 0 0 1 .8 .8v1.8a.8 .8 0 0 1-.8 .8h-4.4a.8 .8 0 0 1-.8-.8v-2z" fill="none" stroke="#1f5fa8" stroke-width=".2"/>
<path d="M216.6 195.9l.2 .1-.7 1-.2-.1zM217.7 194.2l.2 .2-.7 .9-.2-.1zM218.8 192.6l.2 .1-.7 1-.2-.1zM219.9 190.9l.2 .1-.7 1-.1-.1zM220.7 189.8l.2 .1-.3 .5-.2-.2z" fill="#1f5fa8"/>
<path d="M215.6 191.9l.6-.2h4.4a.8 .8 0 0 1 .8 .8v1.8a.8 .8 0 0 1-.8 .8h-4.4a.8 .8 0 0 1-.8-.8v-2z" fill="#fff"/>
<path d="M215.6 191.9l.6-.2h4.4a.8 .8 0 0 1 .8 .8v1.8a.8 .8 0 0 1-.8 .8h-4.4a.8 .8 0 0 1-.8-.8v-2z" fill="none" stroke="#1f5fa8" stroke-width=".2"/>
<path d="M158.2 145.2h1.2v.2h-1.2zM156.2 145.2h1.2v.2h-1.2zM154.6 145.2h.8v.2h-.8z" fill="#1f5fa8"/>
<path d="M154.2 143.8l.6-.2h4.4a.8 .8 0 0 1 .8 .8v1.8a.8 .8 0 0 1-.8 .8h-4.4a.8 .8 0 0 1-.8-.8v-2z" fill="#fff"/>
<path d="M154.2 143.8l.6-.2h4.4a.8 .8 0 0 1 .8 .8v1.8a.8 .8 0 0 1-.8 .8h-4.4a.8 .8 0 0 1-.8-.8v-2z" fill="none" stroke="#1f5fa8" stroke-width=".2"/>
<path d="M216 145.2h1.2v.2h-1.2zM218 145.2h1.2v.2h-1.2zM220 145.2h.8v.2h-.8z" fill="#1f5fa8"/>
<path d="M215.6 143.8l.6-.2h4.4a.8 .8 0 0 1 .8 .8v1.8a.8 .8 0 0 1-.8 .8h-4.4a.8 .8 0 0 1-.8-.8v-2z" fill="#fff"/>
<path d="M215.6 143.8l.6-.2h4.4a.8 .8 0 0 1 .8 .8v1.8a.8 .8 0 0 1-.8 .8h-4.4a.8 .8 0 0 1-.8-.8v-2z" fill="none" stroke="#1f5fa8" stroke-width=".2"/>
<path d="M159.3 93.6l.2 .1-.7 1-.2-.1zM158.2 95.3l.2 .1-.7 1-.2-.1zM157.1 96.9l.1 .1-.6 1-.2-.1zM155.9 98.6l.2 .1-.6 1-.2-.1zM154.8 100.2l.2 .2-.3 .4-.2-.1z" fill="#1f5fa8"/>
<path d="M154.2 95.8l.6-.3h4.4a.8 .8 0 0 1 .8 .8v1.8a.8 .8 0 0 1-.8 .8h-4.4a.8 .8 0 0 1-.8-.8v-1.9z" fill="#fff"/>
<path d="M154.2 95.8l.6-.3h4.4a.8 .8 0 0 1 .8 .8v1.8a.8 .8 0 0 1-.8 .8h-4.4a.8 .8 0 0 1-.8-.8v-1.9z" fill="none" stroke="#1f5fa8" stroke-width=".2"/>
<path d="M215.9 93.7l.2-.1 .7 1-.2 .1zM217 95.4l.2-.1 .7 1-.2 .1zM218.1 97l.2-.1 .7 1-.2 .1zM219.3 98.7l.1-.1 .7 1-.2 .1zM220.4 100.4l.2-.2 .3 .5-.2 .1z" fill="#1f5fa8"/>
<path d="M215.6 95.8l.6-.3h4.4a.8 .8 0 0 1 .8 .8v1.8a.8 .8 0 0 1-.8 .8h-4.4a.8 .8 0 0 1-.8-.8v-1.9z" fill="#fff"/>
<path d="M215.6 95.8l.6-.3h4.4a.8 .8 0 0 1 .8 .8v1.8a.8 .8 0 0 1-.8 .8h-4.4a.8 .8 0 0 1-.8-.8v-1.9z" fill="none" stroke="#1f5fa8" stroke-width=".2"/>
<path d="M176.6 245.2l.2-.1 .5 1.1-.2 .1zM177.4 247l.2-.1 .5 1.1-.3 .1zM178.1 248.9l.3-.1z" fill="#1f5fa8"/>
<path d="M174.7 245.5l.6-.2h4.4a.8 .8 0 0 1 .8 .8v1.8a.8 .8 0 0 1-.8 .8h-4.4a.8 .8 0 0 1-.8-.8v-2z" fill="#fff"/>
<path d="M174.7 245.5l.6-.2h4.4a.8 .8 0 0 1 .8 .8v1.8a.8 .8 0 0 1-.8 .8h-4.4a.8 .8 0 0 1-.8-.8v-2z" fill="none" stroke="#1f5fa8" stroke-width=".2"/>
<path d="M177.1 200.6l.2 .1-.5 1.1-.2-.1zM177.9 198.8l.2 .1-.5 1.1-.2-.1z" fill="#1f5fa8"/>
<path d="M174.7 198.5l.6-.2h4.4a.8 .8 0 0 1 .8 .8v1.8a.8 .8 0 0 1-.8 .8h-4.4a.8 .8 0 0 1-.8-.8v-2z" fill="#fff"/>
<path d="M174.7 198.5l.6-.2h4.4a.8 .8 0 0 1 .8 .8v1.8a.8 .8 0 0 1-.8 .8h-4.4a.8 .8 0 0 1-.8-.8v-2z" fill="none" stroke="#1f5fa8" stroke-width=".2"/>
<path d="M198.5 245.1l.2 .1-.4 1.1-.2-.1zM197.8 246.9l.2 .1-.5 1.1h-.2zM197 248.8l.2 .1z" fill="#1f5fa8"/>
<path d="M195.1 245.5l.6-.2h4.4a.8 .8 0 0 1 .8 .8v1.8a.8 .8 0 0 1-.8 .8h-4.4a.8 .8 0 0 1-.8-.8v-2z" fill="#fff"/>
<path d="M195.1 245.5l.6-.2h4.4a.8 .8 0 0 1 .8 .8v1.8a.8 .8 0 0 1-.8 .8h-4.4a.8 .8 0 0 1-.8-.8v-2z" fill="none" stroke="#1f5fa8" stroke-width=".2"/>
<path d="M198.1 200.7l.2-.1 .4 1.1-.2 .1zM197.3 198.9l.2-.1 .5 1.1-.2 .1z" fill="#1f5fa8"/>
<path d="M195.1 198.5l.6-.2h4.4a.8 .8 0 0 1 .8 .8v1.8a.8 .8 0 0 1-.8 .8h-4.4a.8 .8 0 0 1-.8-.8v-2z" fill="#fff"/>
<path d="M195.1 198.5l.6-.2h4.4a.8 .8 0 0 1 .8 .8v1.8a.8 .8 0 0 1-.8 .8h-4.4a.8 .8 0 0 1-.8-.8v-2z" fill="none" stroke="#1f5fa8" stroke-width=".2"/>
<path d="M176.6 192.3l.2-.1 .5 1.1-.2 .1zM177.4 194.1l.2-.1 .5 1.1-.2 .1z" fill="#1f5fa8"/>
<path d="M174.7 192.5l.6-.2h4.4a.8 .8 0 0 1 .8 .8v1.8a.8 .8 0 0 1-.8 .8h-4.4a.8 .8 0 0 1-.8-.8v-2z" fill="#fff"/>
<path d="M174.7 192.5l.6-.2h4.4a.8 .8 0 0 1 .8 .8v1.8a.8 .8 0 0 1-.8 .8h-4.4a.8 .8 0 0 1-.8-.8v-2z" fill="none" stroke="#1f5fa8" stroke-width=".2"/>
<path d="M177.1 148.9l.2 .1-.5 1.1-.2-.1zM177.9 147.1h.2l-.5 1.2-.2-.1z" fill="#1f5fa8"/>
<path d="M174.7 146.8l.6-.2h4.4a.8 .8 0 0 1 .8 .8v1.8a.8 .8 0 0 1-.8 .8h-4.4a.8 .8 0 0 1-.8-.8v-2z" fill="#fff"/>
<path d="M174.7 146.8l.6-.2h4.4a.8 .8 0 0 1 .8 .8v1.8a.8 .8 0 0 1-.8 .8h-4.4a.8 .8 0 0 1-.8-.8v-2z" fill="none" stroke="#1f5fa8" stroke-width=".2"/>
<path d="M198.5 192.2l.2 .1-.4 1.1-.2-.1zM197.8 194l.2 .1-.5 1.1-.2-.1z" fill="#1f5fa8"/>
<path d="M195.1 192.5l.6-.2h4.4a.8 .8 0 0 1 .8 .8v1.8a.8 .8 0 0 1-.8 .8h-4.4a.8 .8 0 0 1-.8-.8v-2z" fill="#fff"/>
<path d="M195.1 192.5l.6-.2h4.4a.8 .8 0 0 1 .8 .8v1.8a.8 .8 0 0 1-.8 .8h-4.4a.8 .8 0 0 1-.8-.8v-2z" fill="none" stroke="#1f5fa8" stroke-width=".2"/>
<path d="M198.1 149l.2-.1 .4 1.1-.2 .1zM197.3 147.1h.2l.5 1.1-.2 .1z" fill="#1f5fa8"/>
<path d="M195.1 146.8l.6-.2h4.4a.8 .8 0 0 1 .8 .8v1.8a.8 .8 0 0 1-.8 .8h-4.4a.8 .8 0 0 1-.8-.8v-2z" fill="#fff"/>
<path d="M195.1 146.8l.6-.2h4.4a.8 .8 0 0 1 .8 .8v1.8a.8 .8 0 0 1-.8 .8h-4.4a.8 .8 0 0 1-.8-.8v-2z" fill="none" stroke="#1f5fa8" stroke-width=".2"/>
<path d="M176.6 140.6l.2-.1 .5 1.1-.2 .1zM177.4 142.4h.2l.5 1.1h-.2z" fill="#1f5fa8"/>
<path d="M174.7 140.9l.6-.3h4.4a.8 .8 0 0 1 .8 .8v1.8a.8 .8 0 0 1-.8 .8h-4.4a.8 .8 0 0 1-.8-.8v-1.9z" fill="#fff"/>
<path d="M174.7 140.9l.6-.3h4.4a.8 .8 0 0 1 .8 .8v1.8a.8 .8 0 0 1-.8 .8h-4.4a.8 .8 0 0 1-.8-.8v-1.9z" fill="none" stroke="#1f5fa8" stroke-width=".2"/>
<path d="M177.1 97.3h.2l-.5 1.1h-.2zM177.9 95.4l.2 .1-.5 1.1-.2-.1z" fill="#1f5fa8"/>
<path d="M174.7 95.2l.6-.3h4.4a.8 .8 0 0 1 .8 .8v1.8a.8 .8 0 0 1-.8 .8h-4.4a.8 .8 0 0 1-.8-.8v-1.9z" fill="#fff"/>
<path d="M174.7 95.2l.6-.3h4.4a.8 .8 0 0 1 .8 .8v1.8a.8 .8 0 0 1-.8 .8h-4.4a.8 .8 0 0 1-.8-.8v-1.9z" fill="none" stroke="#1f5fa8" stroke-width=".2"/>
<path d="M198.5 140.5l.2 .1-.4 1.1-.2-.1zM197.8 142.4h.2l-.5 1.1h-.2z" fill="#1f5fa8"/>
<path d="M195.1 140.9l.6-.3h4.4a.8 .8 0 0 1 .8 .8v1.8a.8 .8 0 0 1-.8 .8h-4.4a.8 .8 0 0 1-.8-.8v-1.9z" fill="#fff"/>
<path d="M195.1 140.9l.6-.3h4.4a.8 .8 0 0 1 .8 .8v1.8a.8 .8 0 0 1-.8 .8h-4.4a.8 .8 0 0 1-.8-.8v-1.9z" fill="none" stroke="#1f5fa8" stroke-width=".2"/>
<path d="M198.1 97.3h.2l.4 1.1h-.2zM197.3 95.5l.2-.1 .5 1.1-.2 .1z" fill="#1f5fa8"/>
<path d="M195.1 95.2l.6-.3h4.4a.8 .8 0 0 1 .8 .8v1.8a.8 .8 0 0 1-.8 .8h-4.4a.8 .8 0 0 1-.8-.8v-1.9z" fill="#fff"/>
<path d="M195.1 95.2l.6-.3h4.4a.8 .8 0 0 1 .8 .8v1.8a.8 .8 0 0 1-.8 .8h-4.4a.8 .8 0 0 1-.8-.8v-1.9z" fill="none" stroke="#1f5fa8" stroke-width=".2"/>
<path d="M176.6 88.9l.2-.1 .5 1.1-.2 .1zM177.4 90.7l.2-.1 .5 1.1-.2 .1z" fill="#1f5fa8"/>
<path d="M174.7 89.2l.6-.3h4.4a.8 .8 0 0 1 .8 .8v1.8a.8 .8 0 0 1-.8 .8h-4.4a.8 .8 0 0 1-.8-.8v-1.9z" fill="#fff"/>
<path d="M174.7 89.2l.6-.3h4.4a.8 .8 0 0 1 .8 .8v1.8a.8 .8 0 0 1-.8 .8h-4.4a.8 .8 0 0 1-.8-.8v-1.9z" fill="none" stroke="#1f5fa8" stroke-width=".2"/>
<path d="M177.1 44.3l.2 .1-.5 1.1-.2-.1zM177.8 42.5l.3 .1-.5 1.1-.2-.1zM178.2 41.7l.2 .1z" fill="#1f5fa8"/>
<path d="M174.7 42.2l.6-.3h4.4a.8 .8 0 0 1 .8 .8v1.8a.8 .8 0 0 1-.8 .8h-4.4a.8 .8 0 0 1-.8-.8v-1.9z" fill="#fff"/>
<path d="M174.7 42.2l.6-.3h4.4a.8 .8 0 0 1 .8 .8v1.8a.8 .8 0 0 1-.8 .8h-4.4a.8 .8 0 0 1-.8-.8v-1.9z" fill="none" stroke="#1f5fa8" stroke-width=".2"/>
<path d="M198.5 88.8l.2 .1-.4 1.1-.2-.1zM197.8 90.6l.2 .1-.5 1.1-.2-.1z" fill="#1f5fa8"/>
<path d="M195.1 89.2l.6-.3h4.4a.8 .8 0 0 1 .8 .8v1.8a.8 .8 0 0 1-.8 .8h-4.4a.8 .8 0 0 1-.8-.8v-1.9z" fill="#fff"/>
<path d="M195.1 89.2l.6-.3h4.4a.8 .8 0 0 1 .8 .8v1.8a.8 .8 0 0 1-.8 .8h-4.4a.8 .8 0 0 1-.8-.8v-1.9z" fill="none" stroke="#1f5fa8" stroke-width=".2"/>
<path d="M198.1 44.4l.2-.1 .4 1.1-.2 .1zM197.3 42.6l.2-.1 .5 1.1-.2 .1zM197 41.8l.2-.1z" fill="#1f5fa8"/>
<path d="M195.1 42.2l.6-.3h4.4a.8 .8 0 0 1 .8 .8v1.8a.8 .8 0 0 1-.8 .8h-4.4a.8 .8 0 0 1-.8-.8v-1.9z" fill="#fff"/>
<path d="M195.1 42.2l.6-.3h4.4a.8 .8 0 0 1 .8 .8v1.8a.8 .8 0 0 1-.8 .8h-4.4a.8 .8 0 0 1-.8-.8v-1.9z" fill="none" stroke="#1f5fa8" stroke-width=".2"/>
<path d="M62.1 142.8l-2.2 2.2" fill="none" stroke="#111" stroke-width=".19"/>
<circle cx="63.9" cy="141" r="2.6" fill="#fff"/>
<circle cx="63.9" cy="141" r="2.6" fill="none" stroke="#111" stroke-width=".25"/>
<path d="M147.2 23.4l-2.2 2.2" fill="none" stroke="#111" stroke-width=".19"/>
<circle cx="149" cy="21.6" r="2.6" fill="#fff"/>
<circle cx="149" cy="21.6" r="2.6" fill="none" stroke="#111" stroke-width=".25"/>
<path d="M69.8 143.1l-2.2 2.2" fill="none" stroke="#111" stroke-width=".19"/>
<circle cx="71.6" cy="141.3" r="2.6" fill="#fff"/>
<circle cx="71.6" cy="141.3" r="2.6" fill="none" stroke="#111" stroke-width=".25"/>
<path d="M104.5 248.2l-2.2 2.2" fill="none" stroke="#111" stroke-width=".19"/>
<circle cx="106.3" cy="246.4" r="2.6" fill="#fff"/>
<circle cx="106.3" cy="246.4" r="2.6" fill="none" stroke="#111" stroke-width=".25"/>
<path d="M104.5 194.7l-2.2 2.2" fill="none" stroke="#111" stroke-width=".19"/>
<circle cx="106.3" cy="192.9" r="2.6" fill="#fff"/>
<circle cx="106.3" cy="192.9" r="2.6" fill="none" stroke="#111" stroke-width=".25"/>
<path d="M93.6 221.3l-2.2 2.2" fill="none" stroke="#111" stroke-width=".19"/>
<circle cx="95.4" cy="219.5" r="2.6" fill="#fff"/>
<circle cx="95.4" cy="219.5" r="2.6" fill="none" stroke="#111" stroke-width=".25"/>
<path d="M93.6 168.9l-2.2 2.2" fill="none" stroke="#111" stroke-width=".19"/>
<circle cx="95.4" cy="167.1" r="2.6" fill="#fff"/>
<circle cx="95.4" cy="167.1" r="2.6" fill="none" stroke="#111" stroke-width=".25"/>
<path d="M253 20h156v27.3h-156z" fill="none" stroke="#111" stroke-width=".3"/>
<path d="M253 20h156v3.9h-156z" fill="#e9ecee"/>
<path d="M253 23.9h156M253 27.8h156M253 31.7h156M253 35.6h156M253 39.5h156M253 43.4h156" fill="none" stroke="#111" stroke-width=".19"/>
<path d="M255 57.3h28l-8 8h-20z" fill="#d7dadc"/>
<path d="M255 57.3h28l-8 8h-20z" fill="none" stroke="#111" stroke-width=".25"/>
<path d="M255 67.3h8v9h-8z" fill="#d7dadc"/>
<path d="M255 67.3h8v9h-8z" fill="none" stroke="#111" stroke-width=".25"/>
<path d="M285 59.3v17h-8v-9z" fill="#d7dadc"/>
<path d="M285 59.3v17h-8v-9z" fill="none" stroke="#111" stroke-width=".25"/>
<path d="M284.5 56.8l-9 9" fill="none" stroke="#c0392b" stroke-width=".9"/>
<path d="M255 83.3h30v7h-30z" fill="#d7dadc"/>
<path d="M255 83.3h30v7h-30z" fill="none" stroke="#111" stroke-width=".25"/>
<path d="M266 90.3h8v12h-8z" fill="#d7dadc"/>
<path d="M266 90.3h8v12h-8z" fill="none" stroke="#111" stroke-width=".25"/>
<path d="M265 90.9v2.4M266 90.7h8M275 90.9v2.4" fill="none" stroke="#c0392b" stroke-width=".9"/>
<path d="M214 255h196v32h-196z" fill="#fff"/>
<path d="M214 255h196v32h-196z" fill="none" stroke="#111" stroke-width=".5"/>
<path d="M284 255v8M214 263h196M214 271h196M214 279h196M284 271v16M314 279v8M344 271v8M364 271v16" fill="none" stroke="#111" stroke-width=".25"/>
<g font-size="3">
<text x="26" y="17">Opengewerkte tekening: de stalen delen uit elkaar, gezien van de kant met de greep</text>
<text x="253" y="17">Verbindingen</text>
<text x="215.2" y="269.6">Opengewerkte tekening Dubbele deur raster twaalf · opening 1700 x 2400</text>
</g>
<g font-size="2.6">
<text x="215.2" y="261.6">Ian · laswerken</text>
<text x="285.2" y="261.6">Stalen deuren</text>
<text x="285.2" y="277.6">TD-93</text>
<text x="345.2" y="277.6">1</text>
</g>
<g font-size="2.4">
<text x="290" y="59.3">Verstek 45°</text>
<text x="290" y="85.3">T-verbinding (stomp)</text>
<text x="215.2" y="277.6">Koker en strip</text>
<text x="365.2" y="277.6">2026-11-10</text>
<text x="285.2" y="285.6">schets</text>
<text x="365.2" y="285.6">2 / 9</text>
</g>
<g font-size="2.3">
<text x="215.2" y="285.6">mm · ISO 2768-m · lassen ISO 5817-C</text>
<text x="315.2" y="285.6">Ian · laswerken</text>
</g>
<g font-size="2.2">
<text x="148.4" y="22.5">2</text>
<text x="63.3" y="141.9">1</text>
<text x="71" y="142.2">3</text>
<text x="94.7" y="168">9</text>
<text x="105.7" y="193.8">5</text>
<text x="94.7" y="220.4">7</text>
<text x="105.7" y="247.3">4</text>
</g>
<text font-size="2.1" fill="#333" x="26" y="21.5">Rood: verstek 45° (zagen in verstek). Stippellijn: deze twee stukken komen hier aan elkaar; de code staat in de tabel rechts.</text>
<g font-size="2" fill="#1f5fa8">
<text x="68.7" y="37.9">V1</text>
<text x="218.8" y="37.9">V1</text>
<text x="68.8" y="46.9">V2</text>
<text x="90.9" y="44.6">T2</text>
<text x="111.3" y="44.6">T2</text>
<text x="133.4" y="46.9">V2</text>
<text x="154.2" y="46.9">V2</text>
<text x="176.3" y="44.6">T2</text>
<text x="196.7" y="44.6">T2</text>
<text x="218.8" y="46.9">V2</text>
<text x="90.9" y="91.6">T3</text>
<text x="111.3" y="91.6">T3</text>
<text x="176.3" y="91.6">T3</text>
<text x="196.7" y="91.6">T3</text>
<text x="70.4" y="98.2">T1</text>
<text x="90.9" y="97.6">T4</text>
<text x="111.3" y="97.6">T4</text>
<text x="131.8" y="98.2">T1</text>
<text x="155.8" y="98.2">T1</text>
<text x="176.3" y="97.6">T4</text>
<text x="196.7" y="97.6">T4</text>
<text x="217.2" y="98.2">T1</text>
<text x="90.9" y="143.3">T4</text>
<text x="111.3" y="143.3">T4</text>
<text x="176.3" y="143.3">T4</text>
<text x="196.7" y="143.3">T4</text>
<text x="70.4" y="146.3">T1</text>
<text x="90.9" y="149.3">T4</text>
<text x="111.3" y="149.3">T4</text>
<text x="131.8" y="146.3">T1</text>
<text x="155.8" y="146.3">T1</text>
<text x="176.3" y="149.3">T4</text>
<text x="196.7" y="149.3">T4</text>
<text x="217.2" y="146.3">T1</text>
<text x="70.4" y="194.4">T1</text>
<text x="90.9" y="195">T4</text>
<text x="111.3" y="195">T4</text>
<text x="131.8" y="194.4">T1</text>
<text x="155.8" y="194.4">T1</text>
<text x="176.3" y="195">T4</text>
<text x="196.7" y="195">T4</text>
<text x="217.2" y="194.4">T1</text>
<text x="90.9" y="201">T3</text>
<text x="111.3" y="201">T3</text>
<text x="176.3" y="201">T3</text>
<text x="196.7" y="201">T3</text>
<text x="68.8" y="245.7">V2</text>
<text x="133.4" y="245.7">V2</text>
<text x="154.2" y="245.7">V2</text>
<text x="218.8" y="245.7">V2</text>
<text x="90.9" y="248">T2</text>
<text x="111.3" y="248">T2</text>
<text x="176.3" y="248">T2</text>
<text x="196.7" y="248">T2</text>
</g>
<text font-size="2" fill="#c0392b" x="256" y="63.3">45°</text>
<g font-size="2">
<text x="290" y="63.3">Hechten binnen en buiten; de zichtkant doorlassen met TIG (ER70S-6</text>
<text x="290" y="66.6">Ø1,6, 90-110 A), de binnenkant MIG (G3Si1 Ø0,8); zichtkant vlak</text>
<text x="290" y="69.9">slijpen. Beurtelings lassen, diagonalen meten.</text>
<text x="290" y="89.3">Stomp tegen het kader, het kozijn of de roede; hoeklas a3 rondom, TIG</text>
<text x="290" y="92.6">aan de zichtkant, MIG binnen; zichtkant vlak slijpen.</text>
</g>
<text font-size="2" fill="#333" x="253" y="109.3">Latten op de roeden (30x3): voor gehecht om de 150 en gelast, achter geschroefd met M4 verzonken om de 250.</text>
<g font-size="1.9">
<text x="254.2" y="26.6">V1</text>
<text x="269.7" y="26.6">2</text>
<text x="273.2" y="26.6">1 Kozijn: stijl</text>
<text x="323.2" y="26.6">2 Kozijn: bovenregel</text>
<text x="373.2" y="26.6">Verstek 45°</text>
<text x="254.2" y="30.5">V2</text>
<text x="254.2" y="34.4">T1</text>
<text x="268.6" y="34.4">12</text>
<text x="269.7" y="30.5">8</text>
<text x="273.2" y="30.5">3 Kader: staander</text>
<text x="273.2" y="34.4">3 Kader: staander</text>
<text x="323.2" y="30.5">4 Kader: regel</text>
<text x="323.2" y="34.4">5 Roede horizontaal: kern</text>
<text x="373.2" y="30.5">Verstek 45°</text>
<text x="373.2" y="34.4">T-verbinding (stomp)</text>
<text x="254.2" y="38.3">T2</text>
<text x="269.7" y="38.3">8</text>
<text x="273.2" y="38.3">4 Kader: regel</text>
<text x="323.2" y="38.3">7 Roede verticaal: kern</text>
<text x="373.2" y="38.3">T-verbinding (stomp)</text>
<text x="254.2" y="42.2">T3</text>
<text x="254.2" y="46.1">T4</text>
<text x="268.6" y="46.1">16</text>
<text x="269.7" y="42.2">8</text>
<text x="273.2" y="42.2">5 Roede horizontaal: kern</text>
<text x="273.2" y="46.1">5 Roede horizontaal: kern</text>
<text x="323.2" y="42.2">7 Roede verticaal: kern</text>
<text x="323.2" y="46.1">9 Roede verticaal: kern</text>
<text x="373.2" y="42.2">T-verbinding (stomp)</text>
<text x="373.2" y="46.1">T-verbinding (stomp)</text>
</g>
<g font-size="1.8">
<text x="254.2" y="22.7">Code</text>
<text x="269.7" y="22.7">n</text>
<text x="273.2" y="22.7">Stuk</text>
<text x="323.2" y="22.7">tegen stuk</text>
<text x="373.2" y="22.7">Soort</text>
</g>
<g font-size="1.7" fill="#555">
<text x="215.2" y="257.6">Eigenaar</text>
<text x="285.2" y="257.6">Bibliotheek</text>
<text x="215.2" y="265.6">Titel</text>
<text x="215.2" y="273.6">Systeem</text>
<text x="285.2" y="273.6">Tekeningnummer</text>
<text x="345.2" y="273.6">Rev.</text>
<text x="365.2" y="273.6">Uitgifte</text>
<text x="215.2" y="281.6">Maten en toleranties</text>
<text x="285.2" y="281.6">Schaal</text>
<text x="315.2" y="281.6">Opgesteld</text>
<text x="365.2" y="281.6">Blad</text>
</g>
</svg>
